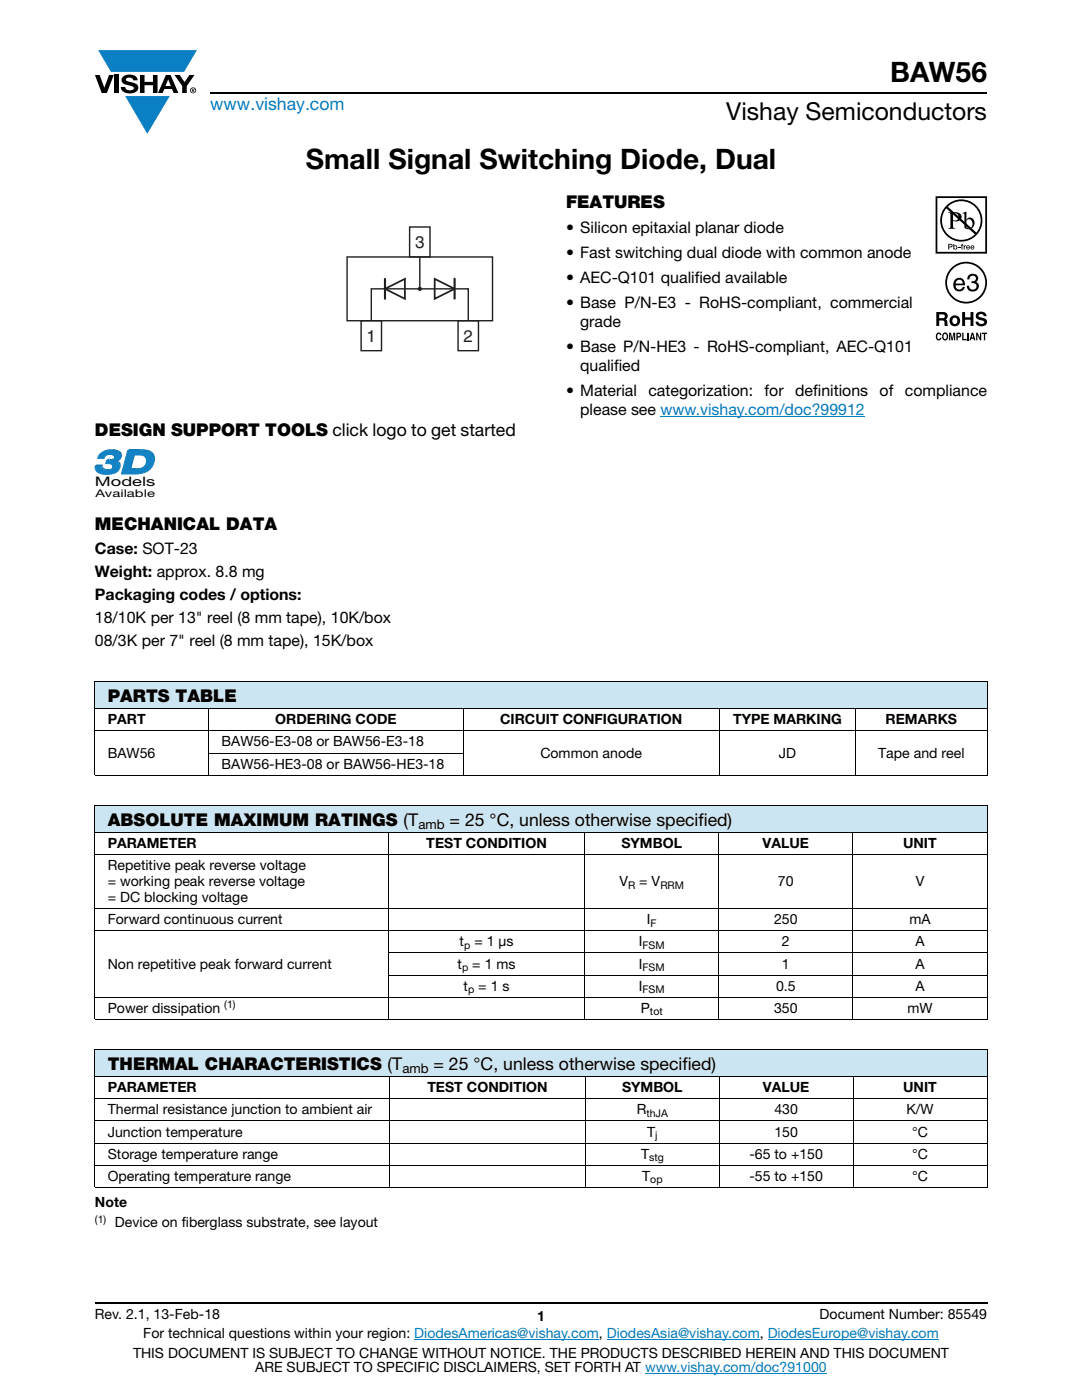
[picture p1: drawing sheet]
<svg xmlns="http://www.w3.org/2000/svg" width="216mm" height="279mm" viewBox="0 0 216 279" stroke-linecap="round" stroke-linejoin="round" font-family="sans-serif">
<g fill="#0a7fc3">
<path d="M19.6 10h19.7l-2.6 4.3h-1.1h-13.5z"/>
<path d="M25 19.2h8.9l-4.5 7.5z"/>
</g>
<g fill="#000">
<path d="M18.9 15h1l.9 2.5 1-2.5h.9l-1.4 3.6h-1zM22.9 15h.9v3.6h-.9zM24.6 15.3a2.1 2.1 0 0 1 2.8 .3l.1 .4h-.9a.79 .79 0 0 0-.7-.5 .79 .79 0 0 0-.8 .4l.3 .3 1 .2a1.08 1.08 0 0 1 1.2 1 1.08 1.08 0 0 1-1.1 1.2 1.73 1.73 0 0 1-2.4-1.2h.9a.96 .96 0 0 0 .8 .6 .96 .96 0 0 0 .9-.4 1.31 1.31 0 0 0-1.2-.6 1.03 1.03 0 0 1-1.1-.6 1.03 1.03 0 0 1 .2-1.1zM27.9 15h.9v1.3h1.7v-1.3h.9v3.6h-.9v-1.6h-1.7v1.6h-.9zM34.8 15h1.1l.9 1.4 1-1.4h1l-1.5 2.2v1.4h-.9v-1.4z"/>
<path d="M33.6 15.9l.5 1.3h-1.1zM33.1 15l-1.6 3.6h1l.3-.8h1.5l.3 .8h1l-1.6-3.6z"/>
<path d="M38.4 17.8h.2v.2h-.2zM38.3 17.7v.7h.1v-.3l.4 .3-.2-.3 .2-.2-.1-.2z"/>
<path d="M38.1 18a.46 .46 0 0 1 .9 0 .46 .46 0 0 1-.9 0zM37.9 18a.6 .6 0 0 0 1.2 0 .6 .6 0 0 0-1.2 0z"/>
</g>
<path d="M42 18.6h155M18.9 260h178.1" fill="none" stroke="#000" stroke-width=".36"/>
<path d="M131.8 83.2h40.8M82.7 267.3h36.8M121.1 267.3h30.5M128.7 274h36.3M153.2 267.3h34.1" fill="none" stroke="#007ec4" stroke-width=".2"/>
<path d="M69.1 45.2h29.3v24.9h-29.3z" fill="#fff"/>
<path d="M76.8 55.7v3.9" fill="none" stroke="#231f20" stroke-width=".42"/>
<path d="M76.8 57.6l4-1.9v3.9zM86.7 55.7l4 1.9-4 2z" fill="none" stroke="#231f20" stroke-width=".35"/>
<path d="M69.3 51.3h29v12.7h-29zM81.7 45.3h4.1v6h-4.1zM83.8 51.3v6.3M72.1 64h4v6h-4zM74.1 64v-6.4h19.3v6.4M91.4 64h4.1v6h-4.1z" fill="none" stroke="#231f20" stroke-width=".28"/>
<circle cx="83.8" cy="57.6" r=".42" fill="#231f20"/>
<path d="M90.7 55.6v4" fill="none" stroke="#231f20" stroke-width=".42"/>
<g fill="#fff">
<path d="M19 41.2h42.9v38.2h-42.9z"/>
<path d="M18.9 89.6h12.1v9.9h-12.1z"/>
</g>
<path d="M19.3 92.7h1.2l-.3 .3h-1.2z" fill="#00577f"/>
<path d="M20.5 92.7l-.3 .4z" fill="#00547d"/>
<path d="M20.5 92.8l-.3 .4z" fill="#015781"/>
<path d="M20.5 92.8l-.3 .4z" fill="#015a84"/>
<path d="M20.5 92.9l-.3 .4z" fill="#005c88"/>
<path d="M20.5 93l-.3 .3z" fill="#015f8c"/>
<path d="M20.5 93l-.2 .4z" fill="#05618f"/>
<path d="M20.6 93.1l-.3 .4z" fill="#076493"/>
<path d="M20.6 93.2l.2 .2-.3 .3-.2-.2z" fill="#0a6697"/>
<path d="M20.8 93.4l.1 .1-.3 .3-.1-.1z" fill="#076493"/>
<path d="M20.9 93.5h.1l-.4 .3z" fill="#05618f"/>
<path d="M21 93.5h.1l-.4 .3z" fill="#015f8c"/>
<path d="M21.1 93.5l.1 .1-.4 .3z" fill="#005c88"/>
<path d="M21.2 93.6h.1l-.4 .3z" fill="#015a84"/>
<path d="M21.3 93.6h.2l-.5 .3z" fill="#015781"/>
<path d="M21.5 93.6h.2l-.4 .3h-.1z" fill="#00547d"/>
<path d="M21.7 93.6h.1l-.5 .3z" fill="#005179"/>
<path d="M21.8 93.6h.2l-.5 .3z" fill="#004f73"/>
<path d="M22 93.6l.2-.1-.5 .4z" fill="#004a6f"/>
<path d="M22.2 93.5h.1l-.4 .3z" fill="#01496a"/>
<path d="M22.3 93.5l.3-.2-.6 .5z" fill="#004566"/>
<path d="M21.6 91.6h.4l-.4 .3h-.3z" fill="#00577f"/>
<path d="M21.3 90.7l-.4 .5z" fill="#004566"/>
<path d="M21.2 90.8l-.4 .5z" fill="#01496a"/>
<path d="M21.1 91l-.3 .4z" fill="#004a6f"/>
<path d="M21.1 91.1l-.3 .4z" fill="#004f73"/>
<path d="M22 91.6h.1l-.5 .3z" fill="#00547d"/>
<path d="M22.1 91.6l.2-.1-.3 .4h-.2z" fill="#005179"/>
<path d="M22.3 91.5h.2l-.5 .4z" fill="#004f73"/>
<path d="M22.5 91.5h.2l-.5 .3z" fill="#004a6f"/>
<path d="M22.7 91.5l.1-.1-.4 .4z" fill="#01496a"/>
<path d="M22.8 91.4l.2-.1-.5 .4z" fill="#004566"/>
<path d="M23.2 91.9h.2l-.3 .3h-.2z" fill="#005c88"/>
<path d="M23.4 91.9l.1 .1-.3 .3-.1-.1z" fill="#015f8c"/>
<path d="M23.5 92h.2l-.3 .3h-.2z" fill="#05618f"/>
<path d="M23.7 92l.1 .1-.3 .3-.1-.1z" fill="#076493"/>
<path d="M23.8 92.1l.2 .3-.3 .3-.2-.3z" fill="#0a6697"/>
<path d="M24 92.4l.1 .1-.3 .3-.1-.1z" fill="#076493"/>
<path d="M24.1 92.5l-.3 .4z" fill="#05618f"/>
<path d="M24.1 92.6l-.3 .4z" fill="#015f8c"/>
<path d="M24.1 92.6l-.3 .4z" fill="#005c88"/>
<path d="M24.2 92.7l-.3 .4z" fill="#015a84"/>
<path d="M24.2 92.8l-.3 .5z" fill="#015781"/>
<path d="M24.2 92.9l-.4 .5z" fill="#00547d"/>
<path d="M24.1 93l-.3 .5z" fill="#005179"/>
<path d="M24.1 93.1l-.3 .5z" fill="#004f73"/>
<path d="M24.1 93.2l-.4 .5z" fill="#004a6f"/>
<path d="M24.1 93.4l-.4 .4z" fill="#01496a"/>
<g fill="#004566">
<path d="M24 93.5l-.5 .5z"/>
<path d="M20.3 90.3l.5-.4-.8 .7z"/>
</g>
<path d="M20.8 89.9l.3-.1-.6 .4z" fill="#01496a"/>
<path d="M21.1 89.8l.3-.1-.6 .4z" fill="#004a6f"/>
<path d="M21.4 89.7l.4-.1-.3 .4h-.4z" fill="#004f73"/>
<path d="M21.8 89.6h.3l-.3 .3-.3 .1z" fill="#005179"/>
<path d="M22.1 89.6h.2l-.5 .3z" fill="#00547d"/>
<path d="M19.9 90.6a3.2 3.2 0 0 1 4.1 .1 1.07 1.07 0 0 1-1.1 1.5 1.09 1.09 0 0 1 1 1 1.09 1.09 0 0 1-.8 1.1 4.2 4.2 0 0 1-3.6 0l-.5-.8v-.5h1.2a1 1 0 0 0 1.5 .9 .7 .7 0 0 0 .8-.8 .7 .7 0 0 0-.9-.6h-.5l.2-.6h.4a.81 .81 0 0 0 1.1-.9 1.28 1.28 0 0 0-2 .5h-1.3z" fill="#1580c3"/>
<path d="M19.9 90.6a3.2 3.2 0 0 1 4.1 .1 1.07 1.07 0 0 1-1.1 1.5 1.09 1.09 0 0 1 1 1 1.09 1.09 0 0 1-.8 1.1 4.2 4.2 0 0 1-3.6 0l-.5-.8v-.5h1.2a1 1 0 0 0 1.5 .9 .7 .7 0 0 0 .8-.8 .7 .7 0 0 0-.9-.6h-.5l.2-.6h.4a.81 .81 0 0 0 1.1-.9 1.28 1.28 0 0 0-2 .5h-1.3z" fill="none" stroke="#1580c3" stroke-width=".2"/>
<path d="M22.3 89.6h.2l-.3 .3h-.2z" fill="#00547d"/>
<path d="M22.5 89.6l.4 .1-.3 .3-.4-.1z" fill="#015781"/>
<path d="M22.9 89.7h.3l-.3 .3h-.3z" fill="#015a84"/>
<path d="M23.2 89.7l.2 .1-.3 .3-.2-.1z" fill="#005c88"/>
<path d="M23.4 89.8h.2l-.3 .4-.2-.1z" fill="#015f8c"/>
<path d="M23.6 89.8l.2 .1-.3 .3h-.2z" fill="#05618f"/>
<path d="M23.8 89.9l.2 .2-.3 .3-.2-.2z" fill="#076493"/>
<path d="M24 90.1l.3 .3-.3 .3-.3-.3z" fill="#0a6697"/>
<path d="M24.3 90.4v.1l-.3 .3v-.1z" fill="#076493"/>
<path d="M24.3 90.5l-.2 .4z" fill="#05618f"/>
<path d="M24.4 90.6l-.3 .4z" fill="#015f8c"/>
<path d="M24.4 90.7l-.3 .4z" fill="#005c88"/>
<path d="M24.4 90.7l-.3 .4z" fill="#015a84"/>
<path d="M24.4 90.8l-.3 .4z" fill="#015781"/>
<path d="M24.4 90.9l-.3 .4z" fill="#00547d"/>
<path d="M24.4 91l-.3 .3z" fill="#005179"/>
<path d="M24.4 91l-.3 .4z" fill="#004f73"/>
<path d="M24.4 91.1l-.4 .4z" fill="#004a6f"/>
<path d="M24.3 91.2l-.3 .4z" fill="#01496a"/>
<path d="M24.3 91.3l-.5 .5z" fill="#004566"/>
<path d="M26.2 93.4h1.1l-.3 .3h-1.1z" fill="#00577f"/>
<path d="M27.3 93.4h.1l-.4 .3z" fill="#00547d"/>
<path d="M27.4 93.4h.3l-.3 .3h-.3z" fill="#005179"/>
<path d="M27.7 93.4h.3l-.3 .3h-.3z" fill="#004f73"/>
<path d="M28 93.4l.2-.1-.5 .4z" fill="#004a6f"/>
<path d="M28.2 93.3l.3-.1-.6 .4z" fill="#01496a"/>
<path d="M28.5 93.2l.6-.4-.9 .7z" fill="#004566"/>
<path d="M27 90.5l-.8 2.9-.3 .3 .8-2.9z" fill="#015076"/>
<path d="M25.5 89.8h2.6" fill="none" stroke="#00577f" stroke-width=".31"/>
<path d="M28.1 89.6h.4l-.3 .3h-.4z" fill="#00547d"/>
<path d="M28.5 89.6l.4 .1-.3 .3-.4-.1z" fill="#015781"/>
<path d="M28.9 89.7h.4l-.3 .3h-.4z" fill="#015a84"/>
<path d="M29.3 89.7l.3 .1-.3 .3-.3-.1z" fill="#005c88"/>
<path d="M29.6 89.8l.2 .1-.3 .3-.2-.1z" fill="#015f8c"/>
<path d="M29.8 89.9l.3 .1-.3 .3-.3-.1z" fill="#05618f"/>
<path d="M30.1 90l.2 .2-.3 .3-.2-.2z" fill="#076493"/>
<path d="M30.3 90.2l.5 .4-.4 .3-.4-.4z" fill="#0a6697"/>
<path d="M30.8 90.6l.1 .2-.4 .3-.1-.2z" fill="#076493"/>
<path d="M30.9 90.8v.2l-.3 .3-.1-.2z" fill="#05618f"/>
<path d="M30.9 91v.1l-.3 .4v-.2z" fill="#015f8c"/>
<path d="M30.9 91.1l-.2 .5z" fill="#005c88"/>
<path d="M31 91.3l-.3 .5z" fill="#015a84"/>
<path d="M31 91.5v.2l-.3 .3v-.2z" fill="#015781"/>
<path d="M31 91.7l-.4 .6z" fill="#00547d"/>
<path d="M30.9 91.9l-.3 .6z" fill="#005179"/>
<path d="M30.9 92.2l-.4 .5z" fill="#004f73"/>
<path d="M30.8 92.4l-.4 .5z" fill="#004a6f"/>
<path d="M30.7 92.6l-.4 .6z" fill="#01496a"/>
<path d="M30.6 92.9l-.6 .7z" fill="#004566"/>
<path d="M26.7 90.8l-.8 2.9a3.2 3.2 0 0 0 3.1-.9 1.27 1.27 0 0 0 .1-1.4 1.27 1.27 0 0 0-1.3-.6zM25.5 89.9a8.4 8.4 0 0 1 4.2 .4 2.15 2.15 0 0 1 1 2 2.15 2.15 0 0 1-1.4 1.8 9.3 9.3 0 0 1-5.1 .5z" fill="#1580c3"/>
<path d="M25.5 89.9a8.4 8.4 0 0 1 4.2 .4 2.15 2.15 0 0 1 1 2 2.15 2.15 0 0 1-1.4 1.8 9.3 9.3 0 0 1-5.1 .5zM26.7 90.8a2.55 2.55 0 0 1 2.3 .4 1.76 1.76 0 0 1-.2 1.9 1.76 1.76 0 0 1-1.8 .6h-1.1z" fill="none" stroke="#1580c3" stroke-width=".2"/>
<path d="M186.7 39.2h10.3v28.8h-10.3z" fill="#fff"/>
<g fill="#000">
<path d="M191.2 49.3h.4v.1h-.4zM191.9 48.7h.3l-.2 .2 .2 .1v.1h-.2v.7h-.1v-.7h-.2zM192.3 49h.2v.1l.3-.1v.1l-.3 .1v.6h-.2zM193.3 54.9a1.07 1.07 0 0 1 1.3-.2 1.07 1.07 0 0 1 .5 1.2l-.4 .4a1.06 1.06 0 0 1 .5 1.4 1.06 1.06 0 0 1-1.4 .5l-.2-.1a1.02 1.02 0 0 1-.7-1.1h.5a.71 .71 0 0 0 .9 .8 .71 .71 0 0 0 .3-1.2l-.7-.1v-.4a.59 .59 0 0 0 .8-.4 .59 .59 0 0 0-.6-.7 .66 .66 0 0 0-.7 .8h-.4zM186.9 66.6l.4-.2h.3l.2 .5-.6-.2a.66 .66 0 0 0 .1 1l.3-.3h.2a.54 .54 0 0 1-.4 .6 .54 .54 0 0 1-.6-.5zM189.4 66.4h.4l.2 1.2 .2-1.2h.4v1.5h-.3v-1.3l-.2 1.3h-.2l-.3-1.3v1.3h-.2zM192 66.4h.3v1.2h.6v.3h-.9zM192 62.3h.6v1h1.1v-1h.5v2.8h-.5v-1.3h-1.1v1.3h-.6zM193 66.4h.3v1.5h-.3zM195 62.4a1.15 1.15 0 0 1 1.9 .7h-.6v-.2a.68 .68 0 0 0-1-.1v.4l.2 .1a1.29 1.29 0 0 1 1.5 .9 1.17 1.17 0 0 1-1.2 .9 1.17 1.17 0 0 1-1.1-.9h.5l.1 .2a.67 .67 0 0 0 1.1-.1l-.3-.3-.5-.1a.82 .82 0 0 1-.9-.5 .82 .82 0 0 1 .3-1zM194.8 66.4h.3l.5 1.1v-1.1h.2v1.5h-.3l-.5-1.1v1.1h-.2zM195.9 66.4h1.1v.3h-.4v1.2h-.3v-1.2h-.4z"/>
<path d="M187 39.5h9.6v10.8h-9.6zM186.7 39.2v11.4h10.3v-11.4z"/>
<path d="M189 56.4a3.8 3.8 0 0 1 7.6 0 3.8 3.8 0 0 1-7.6 0zM188.6 56.4a4.2 4.2 0 0 0 8.4 0 4.2 4.2 0 0 0-8.4 0z"/>
<path d="M189.1 41.3a3.9 3.9 0 0 1 5.3-.2 3.9 3.9 0 0 1 .4 5.3zM188.8 41.6l5.7 5.2a3.9 3.9 0 0 1-5.3 .1 3.9 3.9 0 0 1-.4-5.3zM187.6 44a4.2 4.2 0 0 0 8.4 0 4.2 4.2 0 0 0-8.4 0z"/>
<path d="M189.4 48.8v.4h.4v-.3zM189.2 48.7h.7l.2 .3-.2 .3-.5 .1v.4h-.2z"/>
<path d="M190.2 42.6v1.3a.75 .75 0 0 0 1.1-.6 .75 .75 0 0 0-1.1-.7zM189.2 42.4a2.81 2.81 0 0 1 2.4 .3 .97 .97 0 0 1 0 1.2 .97 .97 0 0 1-1.2 .2h-.2v1.1v.2l.5 .3h-1.5l.3-.2 .1-.3v-2.3v-.3z"/>
<path d="M190.4 49.4a.26 .26 0 0 0 .5 0 .26 .26 0 0 0-.5 0zM190.2 48.7h.2v.4a.38 .38 0 0 1 .5 0 .38 .38 0 0 1 0 .6 .38 .38 0 0 1-.5 0l-.2 .1z"/>
<path d="M190.9 56.1l-.2 .5h1.4a.7 .7 0 0 0-.4-.7 .7 .7 0 0 0-.8 .2zM190.7 55.7a1.18 1.18 0 0 1 1.4-.1 1.18 1.18 0 0 1 .5 1.3h-1.9a.73 .73 0 0 0 .5 .9 .73 .73 0 0 0 .9-.5h.4a1.21 1.21 0 0 1-1.6 .8 1.21 1.21 0 0 1-.6-1.7z"/>
<path d="M192.8 44v1.3l.2 .2a.72 .72 0 0 0 .8-.1 .72 .72 0 0 0 .3-.7 .72 .72 0 0 0-.4-.8 .72 .72 0 0 0-.9 .1zM192.1 42.5l.7-.3v1.6a.89 .89 0 0 1 1.1-.3 .89 .89 0 0 1 .6 1 1.23 1.23 0 0 1-.7 1.2 1.23 1.23 0 0 1-1.4-.2v-2.7z"/>
<path d="M193 49.2v.1h.4l-.2-.2zM193 49h.4l.2 .4h-.6v.2l.5-.1a.42 .42 0 0 1-.6 .2 .42 .42 0 0 1 .1-.7z"/>
<path d="M193.9 49.2l-.1 .1h.5l-.3-.2zM193.8 49h.5l.1 .4h-.6l.1 .2 .5-.1a.42 .42 0 0 1-.6 .2 .42 .42 0 0 1 0-.7z"/>
<path d="M187.4 62.8v.7h.9a.39 .39 0 0 0 .1-.7zM186.8 62.3h1.4a.79 .79 0 0 1 .8 .4 .79 .79 0 0 1-.1 .9l-.2 .1a.98 .98 0 0 1 .4 1.2l.1 .2h-.7l-.2-1.1h-.9v1.1h-.6z"/>
<path d="M188.4 66.7a.64 .64 0 0 0 .2 1l.1-.1a.64 .64 0 0 0-.1-1zM188.2 66.5l.2-.1a.56 .56 0 0 1 .7 .3 .82 .82 0 0 1-.5 1.3l-.2-.1a.89 .89 0 0 1-.2-1.4z"/>
<path d="M190.3 63.5a.63 .63 0 0 0-.3 .7 .63 .63 0 0 0 .8 .4 .63 .63 0 0 0 .2-.8 .63 .63 0 0 0-.7-.3zM189.5 64a1.09 1.09 0 0 1 2.1 0 1.09 1.09 0 0 1-2.1 0z"/>
<path d="M191.1 66.7v.4l.4-.1v-.3zM190.8 66.4h.6a.5 .5 0 0 1 .4 .5 .5 .5 0 0 1-.4 .5h-.3v.5h-.3z"/>
<path d="M194 66.7l-.1 .6h.3zM193.9 66.4h.3l.4 1.5h-.3v-.3h-.5l-.1 .3h-.3z"/>
</g>
<g fill="#cce5f3">
<path d="M18.9 136h178.1v5.5h-178.1z"/>
<path d="M18.9 160.7h178.1v5.5h-178.1z"/>
<path d="M18.9 209.4h178.1v5.5h-178.1z"/>
</g>
<g fill="none" stroke="#000" stroke-width=".2">
<path d="M18.9 136h178.1M18.9 136v18.6M197 136v18.6M18.9 141.5h178.1M18.9 145.9h178.1M18.9 154.7h178.1M41.6 150.3h50.9M41.7 141.4v13.4M92.4 141.4v13.4M143.6 141.4v13.4M170.7 141.4v13.4M18.9 160.7h178.1"/>
<path d="M18.9 166.2h178.1M18.9 170.6h178.1M18.9 160.8v42.5M77.5 166.1v37.4M116.7 166.1v37.4M143.4 166.1v37.4M170.2 166.1v37.4M197 160.8v42.5M18.9 181.4h178.1M18.9 185.8h178.1M18.9 199h178.1M77.4 190.2h119.6"/>
<path d="M77.4 194.6h119.6M18.9 203.4h178.1M18.9 209.4h178.1M18.9 214.9h178.1M18.9 219.3h178.1M18.9 209.5v27.4M77.7 214.8v22.2M116.8 214.8v22.2M143.5 214.8v22.2M170.2 214.8v22.2M197 209.5v27.4M18.9 223.7h178.1"/>
<path d="M18.9 228.1h178.1M18.9 232.5h178.1M18.9 236.9h178.1"/>
</g>
<g font-size="5.6">
<text x="177.6" y="16.4">BAW56</text>
<text x="61" y="33.8">Small Signal Switching Diode, Dual</text>
</g>
<text font-size="4.9" x="144.9" y="24">Vishay Semiconductors</text>
<text font-size="3.5" fill="#007ec4" x="42" y="21.9">www.vishay.com</text>
<g font-size="3.5">
<text x="112.9" y="41.5">FEATURES</text>
<text x="18.9" y="87">DESIGN SUPPORT TOOLS click logo to get started</text>
<text x="18.9" y="105.9">MECHANICAL DATA</text>
<text x="21.5" y="140.1">PARTS TABLE</text>
<text x="21.5" y="164.8">ABSOLUTE MAXIMUM RATINGS (T</text>
<text x="89.7" y="164.8">= 25 °C, unless otherwise specified)</text>
<text x="21.5" y="213.5">THERMAL CHARACTERISTICS (T</text>
<text x="86.5" y="213.5">= 25 °C, unless otherwise specified)</text>
</g>
<g font-size="3.4" fill="#231f20">
<text x="82.8" y="49.5">3</text>
<text x="73.2" y="68.2">1</text>
<text x="92.5" y="68.2">2</text>
</g>
<g font-size="3.2">
<text x="112.9" y="46.6">• Silicon epitaxial planar diode</text>
<text x="112.9" y="51.5">• Fast switching dual diode with common anode</text>
<text x="112.9" y="56.5">• AEC-Q101 qualified available</text>
<text x="112.9" y="61.4">• Base P/N-E3 - RoHS-compliant, commercial</text>
<text x="115.8" y="65.3">grade</text>
<text x="112.9" y="70.2">• Base P/N-HE3 - RoHS-compliant, AEC-Q101</text>
<text x="115.8" y="74.1">qualified</text>
<text x="112.9" y="79">• Material</text>
<text x="115.8" y="82.9">please see www.vishay.com/doc?99912</text>
<text x="129.4" y="79">categorization:</text>
<text x="152.6" y="79">for</text>
<text x="158.7" y="79">definitions</text>
<text x="175.5" y="79">of</text>
<text x="180.6" y="79">compliance</text>
<text x="18.9" y="110.6">Case: SOT-23</text>
<text x="18.9" y="115.1">Weight: approx. 8.8 mg</text>
<text x="18.9" y="119.7">Packaging codes / options:</text>
<text x="18.9" y="124.3">18/10K per 13&quot; reel (8 mm tape), 10K/box</text>
<text x="18.9" y="128.9">08/3K per 7&quot; reel (8 mm tape), 15K/box</text>
</g>
<g font-size="2.8">
<text x="21.5" y="144.6">PART</text>
<text x="44.2" y="149">BAW56-E3-08 or BAW56-E3-18</text>
<text x="54.9" y="144.6">ORDERING CODE</text>
<text x="99.8" y="144.6">CIRCUIT CONFIGURATION</text>
<text x="146.3" y="144.6">TYPE MARKING</text>
<text x="176.7" y="144.6">REMARKS</text>
<text x="21.5" y="151.2">BAW56</text>
<text x="44.2" y="153.4">BAW56-HE3-08 or BAW56-HE3-18</text>
<text x="107.8" y="151.2">Common anode</text>
<text x="155.4" y="151.2">JD</text>
<text x="175.2" y="151.2">Tape and reel</text>
<text x="21.5" y="169.3">PARAMETER</text>
<text x="21.5" y="173.7">Repetitive peak reverse voltage</text>
<text x="85.1" y="169.3">TEST CONDITION</text>
<text x="124" y="169.3">SYMBOL</text>
<text x="152.1" y="169.3">VALUE</text>
<text x="180.2" y="169.3">UNIT</text>
<text x="21.5" y="176.9">= working peak reverse voltage</text>
<text x="123.6" y="176.9">V</text>
<text x="127.6" y="176.9">= V</text>
<text x="155.2" y="176.9">70</text>
<text x="182.7" y="176.9">V</text>
<text x="21.5" y="184.5">Forward continuous current</text>
<text x="21.5" y="180.1">= DC blocking voltage</text>
<text x="129.1" y="184.5">I</text>
<text x="154.5" y="184.5">250</text>
<text x="181.5" y="184.5">mA</text>
<text x="91.7" y="188.9">t</text>
<text x="94.7" y="188.9">= 1 μs</text>
<text x="127.5" y="188.9">I</text>
<text x="156" y="188.9">2</text>
<text x="182.7" y="188.9">A</text>
<text x="21.5" y="193.3">Non repetitive peak forward current</text>
<text x="91.3" y="193.3">t</text>
<text x="92.5" y="197.7">t</text>
<text x="94.2" y="193.3">= 1 ms</text>
<text x="95.4" y="197.7">= 1 s</text>
<text x="127.5" y="193.3">I</text>
<text x="127.5" y="197.7">I</text>
<text x="154.9" y="197.7">0.5</text>
<text x="156" y="193.3">1</text>
<text x="182.7" y="197.7">A</text>
<text x="182.7" y="193.3">A</text>
<text x="21.5" y="202.1">Power dissipation</text>
<text x="127.9" y="202.1">P</text>
<text x="154.5" y="202.1">350</text>
<text x="181.1" y="202.1">mW</text>
<text x="21.5" y="218">PARAMETER</text>
<text x="85.3" y="218">TEST CONDITION</text>
<text x="124.1" y="218">SYMBOL</text>
<text x="152.2" y="218">VALUE</text>
<text x="180.2" y="218">UNIT</text>
<text x="21.5" y="226.8">Junction temperature</text>
<text x="21.5" y="222.4">Thermal resistance junction to ambient air</text>
<text x="127.1" y="222.4">R</text>
<text x="129.1" y="226.8">T</text>
<text x="154.5" y="222.4">430</text>
<text x="154.5" y="226.8">150</text>
<text x="180.9" y="222.4">K/W</text>
<text x="182" y="226.8">°C</text>
<text x="21.5" y="231.2">Storage temperature range</text>
<text x="127.9" y="231.2">T</text>
<text x="149.5" y="231.2">-65 to +150</text>
<text x="182" y="231.2">°C</text>
<text x="21.5" y="235.6">Operating temperature range</text>
<text x="128.1" y="235.6">T</text>
<text x="149.5" y="235.6">-55 to +150</text>
<text x="182" y="235.6">°C</text>
<text x="18.9" y="240.9">Note</text>
<text x="22.9" y="244.8">Device on fiberglass substrate, see layout</text>
<text x="18.9" y="263.3">Rev. 2.1, 13-Feb-18</text>
<text x="107.2" y="263.6">1</text>
<text x="163.6" y="263.3">Document Number: 85549</text>
<text x="28.6" y="267.1">For technical questions within your region: DiodesAmericas@vishay.com, DiodesAsia@vishay.com, DiodesEurope@vishay.com</text>
<text x="26.5" y="271">THIS DOCUMENT IS SUBJECT TO CHANGE WITHOUT NOTICE. THE PRODUCTS DESCRIBED HEREIN AND THIS DOCUMENT</text>
<text x="50.9" y="273.8">ARE SUBJECT TO SPECIFIC DISCLAIMERS, SET FORTH AT www.vishay.com/doc?91000</text>
</g>
<text font-size="2.6" fill="#020303" x="18.9" y="97.1">Models</text>
<g font-size="2.6">
<text x="83.5" y="165.4">amb</text>
<text x="80.3" y="214.1">amb</text>
</g>
<text font-size="2.1" fill="#020303" x="19" y="99.1">Available</text>
<g font-size="2.1">
<text x="125.3" y="177.4">R</text>
<text x="131.8" y="177.4">RRM</text>
<text x="129.8" y="185">F</text>
<text x="92.6" y="189.4">p</text>
<text x="128.2" y="189.4">FSM</text>
<text x="92.2" y="193.8">p</text>
<text x="128.2" y="193.8">FSM</text>
<text x="44.7" y="201.3">(1)</text>
<text x="93.4" y="198.2">p</text>
<text x="128.2" y="198.2">FSM</text>
<text x="129.7" y="202.6">tot</text>
<text x="129" y="222.9">thJA</text>
<text x="130.7" y="227.4">j</text>
<text x="129.5" y="231.8">stg</text>
<text x="129.8" y="236.2">op</text>
<text x="18.9" y="244">(1)</text>
</g>
</svg>
